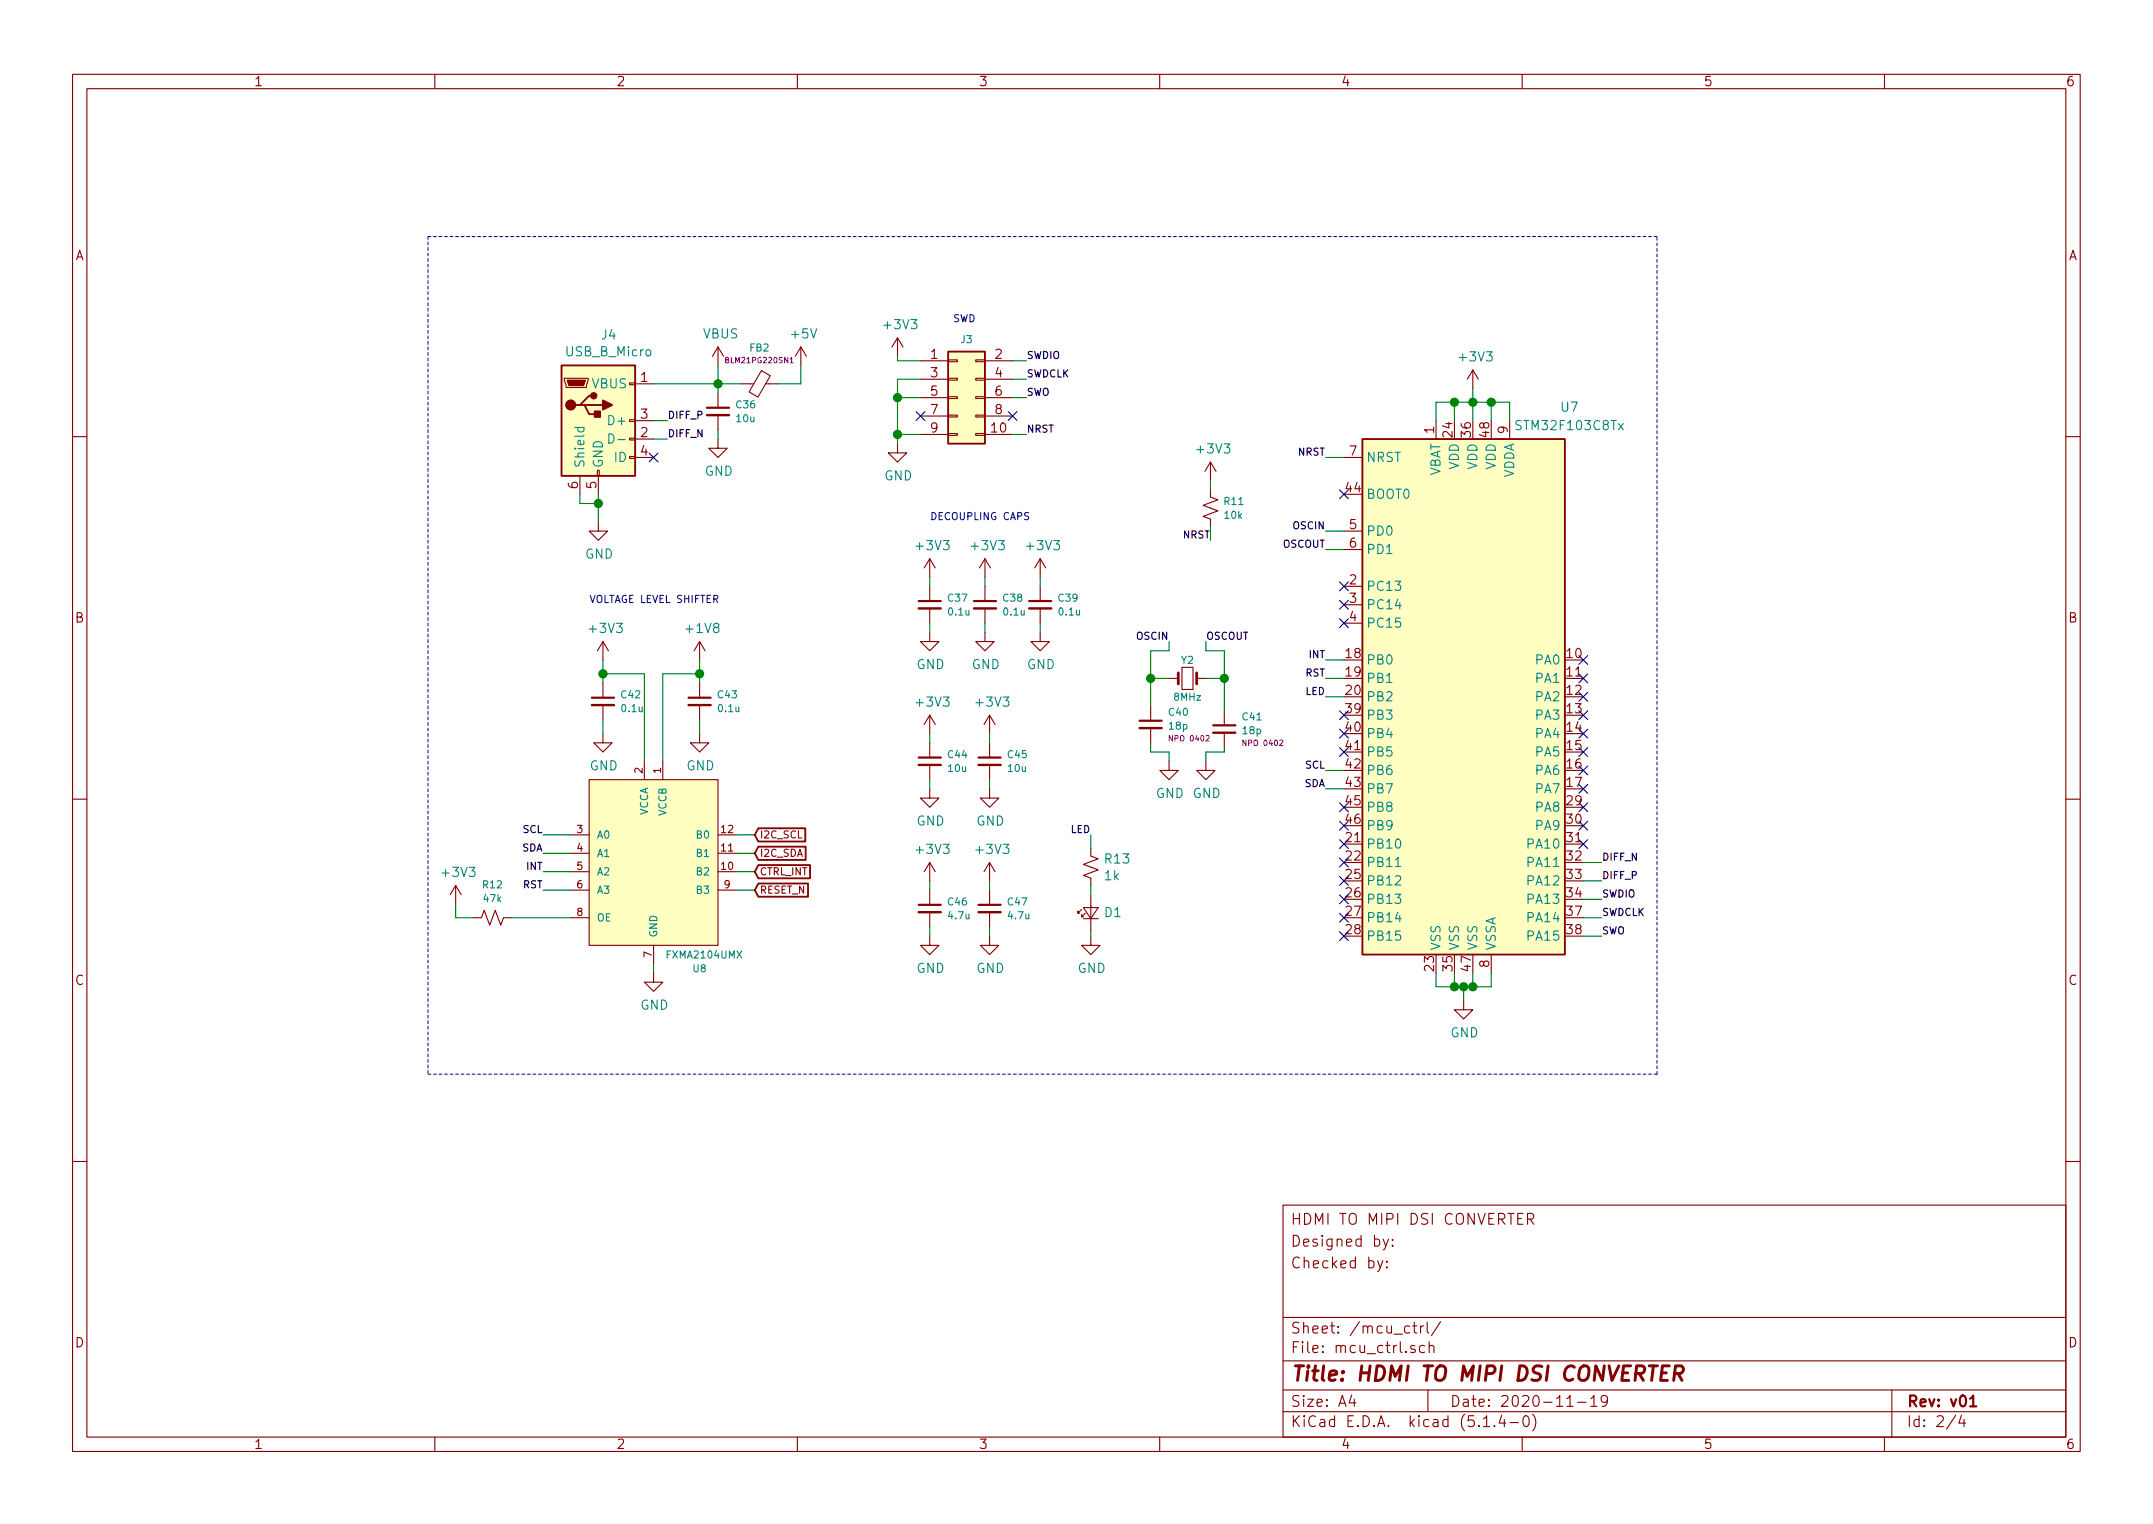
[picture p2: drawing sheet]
<svg xmlns="http://www.w3.org/2000/svg" width="297mm" height="210mm" viewBox="0 0 297 210" stroke-linecap="round" stroke-linejoin="round" font-family="sans-serif">
<g fill="none" stroke="#840000" stroke-width=".15">
<path d="M10 10.3h277v189.9h-277zM12 12.2h273v186.1h-273zM60 10.3v1.9M110 10.3v1.9M160 10.3v1.9M210 10.3v1.9M260 10.3v1.9M77.9 52.2h3.3v.2l-.3 1.1h-2.8zM86.9 57.9h.7v.3h-.7zM86.9 52.8h.7v.3h-.7zM87.6 53h2.6M87.6 58h2.6"/>
<path d="M99.1 47.9l-.8 1.2M99.1 47.9v2.5M99.1 54.2v2.1M99.1 57.3v2M99.1 47.9l.7 1.2M102.2 53h1.8M105.1 51.1l1.2 .7-1.7 3-1.2-.7zM105.7 53h1.6M110.5 47.9l-.8 1.2M110.5 47.9v2.5M110.5 47.9l.8 1.2M123.8 46.6l-.7 1.3"/>
<path d="M123.8 46.6v2.5M123.8 46.6l.8 1.3M127 49.8h3.8M127 59.9h3.8M127 52.3h3.8M127 54.9h3.8M127 57.4h3.8M130.8 59.8h1.3v.3h-1.3zM130.8 57.3h1.3v.2h-1.3zM130.8 54.7h1.3v.3h-1.3zM130.8 52.2h1.3v.2h-1.3zM130.8 49.7h1.3v.2h-1.3z"/>
<path d="M134.6 59.8h1.3v.3h-1.3zM134.6 57.3h1.3v.2h-1.3zM134.6 54.7h1.3v.3h-1.3zM134.6 52.2h1.3v.2h-1.3zM134.6 49.7h1.3v.2h-1.3zM135.9 49.8h3.8M135.9 59.9h3.8M135.9 52.3h3.8M135.9 54.9h3.8M135.9 57.4h3.8M198.1 58v2.6M203.2 51l-.8 1.3"/>
<path d="M203.2 51v2.6M203.2 51l.8 1.3M208.3 58v2.6M10 60.2h2M80 65.7v2.5M82.4 64.9h.3v.8h-.3zM82.5 72v1.3h1.3l-1.3 1.2-1.2-1.2h1.2M82.5 65.7v2.5M86.9 63h.7v.2h-.7zM86.9 60.4h.7v.3h-.7zM87.6 63.1h2.6M87.6 60.6h2.6"/>
<path d="M99.1 60.6v1.2h1.2l-1.2 1.3-1.3-1.3h1.3M123.8 61.2v1.3h1.3l-1.3 1.2-1.2-1.2h1.2M128.3 77.1v2.5M128.3 77.1l-.8 1.3M128.3 77.1l.7 1.3M135.9 77.1l-.8 1.3M135.9 77.1v2.5M135.9 77.1l.8 1.3M143.5 77.1l-.8 1.3M143.5 77.1v2.5M143.5 77.1l.8 1.3M167 67.6v1l1 .4-2 .7 2 .8-2 .7 1 .4v1"/>
<path d="M167 63.7l-.8 1.3M167 63.7v2.6M167 63.7l.8 1.3M185.4 63.1h2.6M185.4 73.3h2.6M185.4 75.8h2.6M285 60.2h2M83.2 88.5l-.8 1.3M83.2 88.5v2.6M83.2 94.2v2.1M83.2 97.3v2M83.2 88.5l.7 1.3"/>
<path d="M96.5 88.5l-.7 1.3M96.5 88.5v2.6M96.5 94.2v2.1M96.5 97.3v2M96.5 88.5l.8 1.3M128.3 87.2v1.3h1.2l-1.2 1.3-1.3-1.3h1.3M128.3 80.9v2M128.3 83.9v2.1M128.3 98.7v2.5M128.3 98.7l-.8 1.2M128.3 98.7l.7 1.2M135.9 87.2v1.3h1.3l-1.3 1.3-1.3-1.3h1.3"/>
<path d="M135.9 80.9v2M135.9 83.9v2.1M136.5 98.7v2.5M136.5 98.7l-.7 1.2M136.5 98.7l.8 1.2M143.5 87.2v1.3h1.3l-1.3 1.3-1.3-1.3h1.3M143.5 80.9v2M143.5 83.9v2.1M158.7 97.4v2M161.3 93.6h1.3M163.1 92.1h1.5v3h-1.5zM165.1 93.6h1.3"/>
<path d="M168.9 98v2.1M185.4 80.9h2.6M185.4 83.4h2.6M185.4 86h2.6M10 110.3h2M78.7 117.7h2.6M78.7 115.2h2.6M81.3 107.6h17.8v22.8h-17.8zM83.2 101.2v1.3h1.3l-1.3 1.3-1.3-1.3h1.3M88.9 105v2.6M91.4 105v2.6M96.5 101.2v1.3h1.3l-1.3 1.3-1.3-1.3h1.3"/>
<path d="M99.1 117.7h2.5M99.1 115.2h2.5M128.3 108.8v1.3h1.2l-1.2 1.3-1.3-1.3h1.3M128.3 102.5v2M128.3 105.5v2.1M128.3 119v2.5M128.3 119l-.8 1.3M128.3 119l.7 1.3M136.5 108.8v1.3h1.3l-1.3 1.3-1.2-1.3h1.2M136.5 102.5v2M136.5 105.5v2.1M136.5 119v2.5"/>
<path d="M136.5 119l-.7 1.3M136.5 119l.8 1.3M150.5 117.1v1l1 .4-2 .7 2 .8-2 .8 1 .4v1M158.7 100.5v2M161.3 105v1.3h1.3l-1.3 1.3-1.3-1.3h1.3M166.4 105v1.3h1.2l-1.2 1.3-1.3-1.3h1.3M168.9 101.1v2M285 110.3h2M62.9 122.2l-.8 1.2M62.9 122.2v2.5M62.9 122.2l.7 1.2M65.4 126.6h1l.4-1 .8 2 .7-2 .8 2 .4-1h1"/>
<path d="M78.7 126.6h2.6M78.7 120.3h2.6M78.7 122.8h2.6M90.2 134.2v1.3h1.2l-1.2 1.3-1.3-1.3h1.3M90.2 130.4v2.6M99.1 120.3h2.5M99.1 122.8h2.5M128.3 129.2v1.2h1.2l-1.2 1.3-1.3-1.3h1.3M128.3 122.8v2M128.3 125.9v2M136.5 129.2v1.2h1.3l-1.3 1.3-1.2-1.3h1.2M136.5 122.8v2"/>
<path d="M136.5 125.9v2M149.2 125.5l-.5 .5v-.3v.3h.3M149.5 125.2h2l-1 1.5zM149.5 126.7h2M149.7 126l-.5 .5v-.3v.3h.3M150.5 129.2v1.2h1.3l-1.3 1.3-1.3-1.3h1.3M150.5 123.4v5.1M201.9 138v1.3h1.3l-1.3 1.3-1.2-1.3h1.2M205.7 131.7v2.5M10 160.2h2M177 166.3h108v32h-108zM190.1 173.9l.3 1"/>
<path d="M190.8 173.9l-.5 1.4-.2 .1M190.8 170.9l.4 1M191.3 174.8h.1l-.1 .1v-.1v.1M191.3 174l.1 .1h-.1v-.1v.1M191.6 170.9l-.5 1.4-.3 .1M192.1 171.8l.1 .1h-.1h-.1l.1-.1v.1M192.1 171l.1 .1h-.1h-.1l.1-.1v.1M210.1 167.4h-.7v1.5h.7M210.7 168.2h.6a.41 .41 0 0 0 .3-.4 .41 .41 0 0 0-.3-.4h-.6v1.5M211.1 168.2l.5 .7M285 160.2h2M60 198.3v1.9"/>
<path d="M110 198.3v1.9M160 198.3v1.9M177 194.8h108M177 191.8h108M177 187.8h108M177 181.8h108M186.5 192.5l-.4 1h1M186.8 193v1M194.5 183a.53 .53 0 0 0-.7 .1v.7a.53 .53 0 0 0 .7 0M194.9 182.9h.6M195.1 182.4v1.3l.2 .2h.2M195.2 185.7a.37 .37 0 0 0-.6 .1v.1a.54 .54 0 0 0 .6 .3l.1 .1-.1 .2-.2 .1-.4-.1"/>
<path d="M196 182.9v1M196.4 182.9a.37 .37 0 0 0-.4 .3M196.5 185.7l-.4-.1-.3 .3 .1 .6 .2 .1 .4-.1M196.9 182.4v1.3l.2 .2M197 191.8v3M197.2 185.7a.41 .41 0 0 1 .6 .1v.8M197.2 185.1v1.5M198.8 182.3l-1.3 2M204.7 196.8h.8M206.2 196.7v.1l-.1-.1h.1v.1M207.2 195.2l-.4 1.1h.9M207.5 195.8v1"/>
<path d="M208.3 196.3h1.2M210 198.3v1.9M210.3 195.4a.36 .36 0 0 1 .6 .2 .77 .77 0 0 1-.4 1.2 1 1 0 0 1-.2-1.4zM211.5 195.1a1.71 1.71 0 0 1 0 2.3M216.2 194h.8M217.7 193.5h1.1M219.5 193l.4-.5v1.5M219.5 194h.8M221.8 193.2l-.3 .3h-.3l-.2-.2-.1-.5 .3-.3a.47 .47 0 0 1 .6 .3 1.01 1.01 0 0 1-.5 1.2h-.2M260 198.3v1.9M261 191.8v6.5M269.8 195.2l-1.2 2"/>
<path d="M270.6 195.2l-.3 1.1h.9M271 195.8v1"/>
</g>
<g fill="none" stroke="#840000" stroke-width=".3">
<path d="M97.5 56.3h3.1M81.7 96.3h3M95 96.3h3M126.7 82.9h3.1M134.4 82.9h3M142 82.9h3M157.2 99.4h3.1M126.7 104.5h3.1M135 104.5h3M167.4 100.1h3M126.7 124.8h3.1M135 124.8h3"/>
<path d="M271.8 193l.4-.5v1.5M271.8 194h.9"/>
</g>
<path d="M227.5 188.4h1.2M229.2 189.4h.7M230.3 188.4h-.9l-.3 2h.9M231 189.5h.8a.56 .56 0 0 0 .5-.5 .56 .56 0 0 0-.4-.6h-.7l-.3 2M231.5 189.5l.6 .9" fill="none" stroke="#840000" stroke-width=".41"/>
<g fill="#ffffc2" stroke="#ffffc2" stroke-width=".14">
<path d="M188 60.6h27.9v71.1h-27.9z"/>
<path d="M77.5 50.4h10.1v15.3h-10.1z"/>
<path d="M81.3 107.6h17.8v22.8h-17.8z"/>
<path d="M130.8 48.5h5.1v12.7h-5.1z"/>
</g>
<path d="M77.5 50.4h10.1v15.3h-10.1zM80 55.9h.6l.7 1.2h1.2M80.6 55.9h2.6M81.9 54.6h-.6l-1.3 1.3h-.6M130.8 48.5h5.1v12.7h-5.1zM188 60.6h27.9v71.1h-27.9zM104.6 119.3h7.2v1.9h-7.2l-.5-.9zM104.6 116.8h6.6v1.8h-6.6l-.5-.9zM104.6 114.3h6.5v1.8h-6.5l-.5-.9zM104.6 121.9h6.9v1.8h-6.9l-.5-.9z" fill="none" stroke="#840000" stroke-width=".25"/>
<path d="M79.3 59h1.3M79.8 59l-.1 .4 .3 .2 .5-.1v-.5M84 59.9a.65 .65 0 0 1 .7 .5 .65 .65 0 0 1-.4 .7h-.3zM85.3 60.6h.9M192.5 119.6h.7" fill="none" stroke="#008484" stroke-width=".15"/>
<g fill="#840000" stroke="#840000" stroke-width=".25">
<path d="M82 56.8h.8v.7h-.8z"/>
<path d="M83.2 55.2l1.3 .7-1.3 .6z"/>
<circle cx="78.7" cy="55.9" r=".63"/>
<circle cx="81.9" cy="54.6" r=".38"/>
</g>
<path d="M78.2 52.4h2.6l-.3 .8h-2z" fill="#840000" stroke="#840000" stroke-width=".15"/>
<path d="M97.5 57.3h3.1M81.7 97.3h3M95 97.3h3M126.7 83.9h3.1M134.4 83.9h3M142 83.9h3M126.7 105.5h3.1M135 105.5h3M157.2 100.5h3.1M167.4 101.1h3M126.7 125.9h3.1M135 125.9h3" fill="none" stroke="#840000" stroke-width=".33"/>
<path d="M109 50.1h.4" fill="none" stroke="#840084" stroke-width=".14"/>
<path d="M162.6 92.8v1.6M165.1 92.8v1.6" fill="none" stroke="#840000" stroke-width=".38"/>
<path d="M59.1 32.6v115.6M228.6 32.6h-169.5M59.1 148.2h169.5M228.6 148.2v-115.6" fill="none" stroke="#0000c2" stroke-width=".15" stroke-dasharray=".4 .4"/>
<g fill="none" stroke="#008400" stroke-width=".15">
<path d="M90.2 58h1.9M90.2 53h12M99.1 50.4v3.8M99.1 59.3v1.3M110.5 50.4v2.6h-3.2M123.8 49.1v.7h3.2M123.8 54.9h3.2M123.8 59.9h3.2M127 52.3h-3.2v8.9M139.7 49.8h1.9M139.7 52.3h1.9M139.7 54.9h1.9"/>
<path d="M139.7 59.9h1.9M198.1 58v-2.5h10.2v2.5M200.7 55.5v2.5M203.2 53.6v4.4M205.7 55.5v2.5M80 68.2v1.3h2.5M82.5 68.2v3.8M90.2 60.6h1.9M128.3 79.6v1.3M135.9 79.6v1.3M143.5 79.6v1.3M167 66.3v1.3"/>
<path d="M167 72.6v1.9M182.9 63.1h2.5M182.9 75.8h2.5M182.9 73.3h2.5M83.2 93h5.7v12M83.2 91.1v3.1M83.2 99.3v1.9M96.5 93h-5.1v12M96.5 91.1v3.1M96.5 99.3v1.9M128.3 86v1.2M135.9 86v1.2"/>
<path d="M143.5 86v1.2M158.7 93.6h2.6M161.3 88.5v1.3h-2.6v7.6M166.4 93.6h2.5M166.4 88.5v1.3h2.5v8.2M182.9 93.6h2.5M182.9 96.1h2.5M182.9 91.1h2.5M74.9 115.2h3.8M74.9 117.7h3.8M101.6 115.2h2.5M101.6 117.7h2.5"/>
<path d="M128.3 101.2v1.3M128.3 107.6v1.2M136.5 101.2v1.3M136.5 107.6v1.2M150.5 115.2v1.9M158.7 102.5v1.3h2.6v1.2M168.9 103.1v.7h-2.5v1.2M182.9 108.8h2.5M182.9 106.3h2.5M218.4 119h2.6M62.9 124.7v1.9h2.5M70.5 126.6h8.2"/>
<path d="M74.9 120.3h3.8M74.9 122.8h3.8M90.2 133v1.2M101.6 120.3h2.5M101.6 122.8h2.5M128.3 121.5v1.3M128.3 127.9v1.3M136.5 121.5v1.3M136.5 127.9v1.3M150.5 122.2v1.2M150.5 128.5v.7M198.1 134.2v1.9h7.6v-1.9"/>
<path d="M200.7 134.2v1.9M201.9 136.1v1.9M203.2 134.2v1.9M218.4 121.5h2.6M218.4 124.1h2.6M218.4 126.6h2.6M218.4 129.2h2.6"/>
</g>
<g fill="#008400" stroke="#008400" stroke-width=".25">
<circle cx="203.2" cy="55.5" r=".51"/>
<circle cx="168.9" cy="93.6" r=".51"/>
<circle cx="158.8" cy="93.6" r=".51"/>
<circle cx="200.7" cy="55.5" r=".51"/>
<circle cx="205.7" cy="55.5" r=".51"/>
<circle cx="123.8" cy="54.9" r=".51"/>
<circle cx="123.8" cy="59.9" r=".51"/>
<circle cx="203.2" cy="136.1" r=".51"/>
<circle cx="99.1" cy="53" r=".51"/>
<circle cx="200.7" cy="136.1" r=".51"/>
<circle cx="96.5" cy="93" r=".51"/>
<circle cx="83.2" cy="93" r=".51"/>
<circle cx="82.6" cy="69.5" r=".51"/>
<circle cx="201.9" cy="136.1" r=".51"/>
</g>
<g fill="none" stroke="#000084" stroke-width=".15">
<path d="M126.4 56.8l1.2 1.2M127.6 56.8l-1.2 1.2M139.1 56.8l1.2 1.2M140.3 56.8l-1.2 1.2M89.6 62.5l1.2 1.2M90.8 62.5l-1.2 1.2M184.8 67.6l1.2 1.2M186 67.6l-1.2 1.2M184.8 80.3l1.2 1.2M184.8 82.8l1.2 1.2M184.8 85.4l1.2 1.2M184.8 98.1l1.2 1.2"/>
<path d="M186 80.3l-1.2 1.2M186 82.8l-1.2 1.2M186 85.4l-1.2 1.2M186 98.1l-1.2 1.2M217.8 98.1l1.2 1.2M217.8 95.5l1.2 1.2M217.8 93l1.2 1.2M217.8 90.4l1.2 1.3M219 90.4l-1.2 1.3M219 98.1l-1.2 1.2M219 95.5l-1.2 1.2M219 93l-1.2 1.2"/>
<path d="M184.8 100.6l1.2 1.2M184.8 103.1l1.2 1.3M184.8 110.8l1.2 1.2M184.8 113.3l1.2 1.2M184.8 115.8l1.2 1.3M184.8 118.4l1.2 1.2M186 100.6l-1.2 1.2M186 103.1l-1.2 1.3M186 110.8l-1.2 1.2M186 113.3l-1.2 1.2M186 115.8l-1.2 1.3M186 118.4l-1.2 1.2"/>
<path d="M217.8 115.8l1.2 1.3M217.8 113.3l1.2 1.2M217.8 110.8l1.2 1.2M217.8 108.2l1.2 1.2M217.8 105.7l1.2 1.2M217.8 103.1l1.2 1.3M217.8 100.6l1.2 1.2M219 115.8l-1.2 1.3M219 113.3l-1.2 1.2M219 110.8l-1.2 1.2M219 108.2l-1.2 1.2M219 105.7l-1.2 1.2"/>
<path d="M219 103.1l-1.2 1.3M219 100.6l-1.2 1.2M184.8 120.9l1.2 1.2M184.8 123.5l1.2 1.2M184.8 126l1.2 1.2M184.8 128.5l1.2 1.3M186 120.9l-1.2 1.2M186 123.5l-1.2 1.2M186 126l-1.2 1.2M186 128.5l-1.2 1.3"/>
</g>
<text font-size="2.8" fill="#840000" x="178" y="190.5">Title: HDMI TO MIPI DSI CONVERTER</text>
<g font-size="2.1" fill="#840000">
<text x="178" y="172">Designed by:</text>
<text x="178" y="169">HDMI TO MIPI DSI CONVERTER</text>
<text x="178" y="175">Checked by:</text>
<text x="178" y="184">Sheet: /mcu_ctrl/</text>
<text x="178" y="186.7">File: mcu_ctrl.sch</text>
<text x="178" y="196.9">KiCad E.D.A. kicad (5.1.4-0)</text>
<text x="178" y="194.1">Size: A4</text>
<text x="200" y="194.1">Date: 2020-11-19</text>
<text x="263" y="194.1">Rev: v01</text>
<text x="263" y="196.9">Id: 2/4</text>
</g>
<g font-size="1.8" fill="#840000">
<text x="35" y="11.9">1</text>
<text x="85" y="11.9">2</text>
<text x="135" y="11.9">3</text>
<text x="185" y="11.9">4</text>
<text x="235" y="11.9">5</text>
<text x="285" y="11.9">6</text>
<text x="10.4" y="35.9">A</text>
<text x="285.4" y="35.9">A</text>
<text x="88.4" y="52.7">1</text>
<text x="128.4" y="49.5">1</text>
<text x="128.4" y="52.1">3</text>
<text x="137.3" y="49.5">2</text>
<text x="137.3" y="52.1">4</text>
<text x="88.4" y="57.8">3</text>
<text x="128.4" y="54.6">5</text>
<text x="128.4" y="57.1">7</text>
<text x="128.4" y="59.7">9</text>
<text x="136.8" y="59.7">10</text>
<text x="137.3" y="54.6">6</text>
<text x="137.3" y="57.1">8</text>
<text x="197.9" y="59.8" transform="rotate(-90 197.9 59.8)">1</text>
<text x="208" y="59.8" transform="rotate(-90 208 59.8)">9</text>
<text x="88.4" y="60.3">2</text>
<text x="88.4" y="62.9">4</text>
<text x="186.2" y="62.9">7</text>
<text x="200.4" y="60.3" transform="rotate(-90 200.4 60.3)">24</text>
<text x="202.9" y="60.3" transform="rotate(-90 202.9 60.3)">36</text>
<text x="205.5" y="60.3" transform="rotate(-90 205.5 60.3)">48</text>
<text x="79.8" y="67.4" transform="rotate(-90 79.8 67.4)">6</text>
<text x="82.3" y="67.4" transform="rotate(-90 82.3 67.4)">5</text>
<text x="185.7" y="67.9">44</text>
<text x="186.2" y="73">5</text>
<text x="186.2" y="75.6">6</text>
<text x="186.2" y="80.6">2</text>
<text x="186.2" y="83.2">3</text>
<text x="10.4" y="85.9">B</text>
<text x="186.2" y="85.7">4</text>
<text x="285.4" y="85.9">B</text>
<text x="185.7" y="90.8">18</text>
<text x="185.7" y="93.3">19</text>
<text x="185.7" y="95.9">20</text>
<text x="216.2" y="90.8">10</text>
<text x="216.2" y="93.3">11</text>
<text x="216.2" y="95.9">12</text>
<text x="185.7" y="98.4">39</text>
<text x="185.7" y="101">40</text>
<text x="216.2" y="98.4">13</text>
<text x="216.2" y="101">14</text>
<text x="185.7" y="103.5">41</text>
<text x="185.7" y="106">42</text>
<text x="216.2" y="103.5">15</text>
<text x="216.2" y="106">16</text>
<text x="185.7" y="108.6">43</text>
<text x="185.7" y="111.1">45</text>
<text x="185.7" y="113.7">46</text>
<text x="216.2" y="108.6">17</text>
<text x="216.2" y="111.1">29</text>
<text x="216.2" y="113.7">30</text>
<text x="185.7" y="116.2">21</text>
<text x="185.7" y="118.7">22</text>
<text x="216.2" y="116.2">31</text>
<text x="216.2" y="118.7">32</text>
<text x="185.7" y="121.3">25</text>
<text x="185.7" y="123.8">26</text>
<text x="216.2" y="121.3">33</text>
<text x="216.2" y="123.8">34</text>
<text x="185.7" y="126.4">27</text>
<text x="185.7" y="128.9">28</text>
<text x="216.2" y="126.4">37</text>
<text x="216.2" y="128.9">38</text>
<text x="10.4" y="135.9">C</text>
<text x="197.9" y="133.9" transform="rotate(-90 197.9 133.9)">23</text>
<text x="200.4" y="133.9" transform="rotate(-90 200.4 133.9)">35</text>
<text x="202.9" y="133.9" transform="rotate(-90 202.9 133.9)">47</text>
<text x="205.5" y="133.4" transform="rotate(-90 205.5 133.4)">8</text>
<text x="285.4" y="135.9">C</text>
<text x="10.4" y="185.9">D</text>
<text x="285.4" y="185.9">D</text>
<text x="35" y="199.9">1</text>
<text x="85" y="199.9">2</text>
<text x="135" y="199.9">3</text>
<text x="185" y="199.9">4</text>
<text x="235" y="199.9">5</text>
<text x="285" y="199.9">6</text>
</g>
<g font-size="1.8" fill="#008484">
<text x="83" y="46.9">J4</text>
<text x="97" y="46.7">VBUS</text>
<text x="109.3" y="46.7">+5V</text>
<text x="122.1" y="45.4">+3V3</text>
<text x="78.2" y="49.2">USB_B_Micro</text>
<text x="81.7" y="53.6">VBUS</text>
<text x="201.5" y="49.9">+3V3</text>
<text x="84.3" y="58.7">D+</text>
<text x="209.5" y="59.4">STM32F103C8Tx</text>
<text x="215.4" y="56.8">U7</text>
<text x="80.6" y="64.6" transform="rotate(-90 80.6 64.6)">Shield</text>
<text x="83.2" y="64.6" transform="rotate(-90 83.2 64.6)">GND</text>
<text x="84.8" y="63.7">ID</text>
<text x="97.2" y="65.7">GND</text>
<text x="165.3" y="62.6">+3V3</text>
<text x="188.5" y="63.7">NRST</text>
<text x="198.8" y="65.9" transform="rotate(-90 198.8 65.9)">VBAT</text>
<text x="201.3" y="64.8" transform="rotate(-90 201.3 64.8)">VDD</text>
<text x="203.8" y="64.8" transform="rotate(-90 203.8 64.8)">VDD</text>
<text x="206.4" y="64.8" transform="rotate(-90 206.4 64.8)">VDD</text>
<text x="122" y="66.3">GND</text>
<text x="188.5" y="68.8">BOOT0</text>
<text x="208.9" y="66.1" transform="rotate(-90 208.9 66.1)">VDDA</text>
<text x="80.7" y="77.1">GND</text>
<text x="126.6" y="75.9">+3V3</text>
<text x="134.2" y="75.9">+3V3</text>
<text x="141.8" y="75.9">+3V3</text>
<text x="188.5" y="73.9">PD0</text>
<text x="188.5" y="76.4">PD1</text>
<text x="188.5" y="81.5">PC13</text>
<text x="81.5" y="87.3">+3V3</text>
<text x="94.8" y="87.3">+1V8</text>
<text x="188.5" y="84.1">PC14</text>
<text x="188.5" y="86.6">PC15</text>
<text x="126.4" y="92.3">GND</text>
<text x="134.1" y="92.3">GND</text>
<text x="141.7" y="92.3">GND</text>
<text x="188.5" y="91.7">PB0</text>
<text x="188.5" y="94.2">PB1</text>
<text x="212" y="91.7">PA0</text>
<text x="212" y="94.2">PA1</text>
<text x="126.6" y="97.5">+3V3</text>
<text x="134.8" y="97.5">+3V3</text>
<text x="188.5" y="96.8">PB2</text>
<text x="188.5" y="99.3">PB3</text>
<text x="188.5" y="101.8">PB4</text>
<text x="212" y="96.8">PA2</text>
<text x="212" y="99.3">PA3</text>
<text x="212" y="101.8">PA4</text>
<text x="81.4" y="106.3">GND</text>
<text x="94.7" y="106.3">GND</text>
<text x="188.5" y="104.4">PB5</text>
<text x="188.5" y="106.9">PB6</text>
<text x="212" y="104.4">PA5</text>
<text x="212" y="106.9">PA6</text>
<text x="126.4" y="113.9">GND</text>
<text x="134.7" y="113.9">GND</text>
<text x="159.5" y="110.1">GND GND</text>
<text x="188.5" y="109.5">PB7</text>
<text x="188.5" y="112">PB8</text>
<text x="212" y="109.5">PA7</text>
<text x="212" y="112">PA8</text>
<text x="126.6" y="117.8">+3V3</text>
<text x="134.8" y="117.8">+3V3</text>
<text x="152.5" y="119.1">R13</text>
<text x="188.5" y="117.1">PB10</text>
<text x="188.5" y="119.6">PB11</text>
<text x="188.5" y="114.5">PB9</text>
<text x="211" y="117.1">PA10</text>
<text x="211" y="119.6">PA11</text>
<text x="212" y="114.5">PA9</text>
<text x="61.2" y="121">+3V3</text>
<text x="152.5" y="121.5">1k</text>
<text x="188.5" y="122.2">PB12</text>
<text x="188.5" y="124.7">PB13</text>
<text x="211" y="122.2">PA12</text>
<text x="211" y="124.7">PA13</text>
<text x="152.4" y="126.5">D1</text>
<text x="188.5" y="127.2">PB14</text>
<text x="188.5" y="129.8">PB15</text>
<text x="198.8" y="131.2" transform="rotate(-90 198.8 131.2)">VSS</text>
<text x="201.3" y="131.2" transform="rotate(-90 201.3 131.2)">VSS</text>
<text x="203.8" y="131.2" transform="rotate(-90 203.8 131.2)">VSS</text>
<text x="206.4" y="131.2" transform="rotate(-90 206.4 131.2)">VSSA</text>
<text x="211" y="127.2">PA14</text>
<text x="211" y="129.8">PA15</text>
<text x="126.4" y="134.2">GND</text>
<text x="134.7" y="134.2">GND</text>
<text x="148.7" y="134.2">GND</text>
<text x="88.3" y="139.3">GND</text>
<text x="200.1" y="143.1">GND</text>
</g>
<g font-size="1.4" fill="#0000c2">
<text x="131.4" y="44.4">SWD</text>
<text x="128.3" y="71.7">DECOUPLING CAPS</text>
<text x="81.3" y="83.2">VOLTAGE LEVEL SHIFTER</text>
</g>
<g font-size="1.4" fill="#008484">
<text x="132.6" y="47.3">J3</text>
<text x="103.5" y="48.5">FB2</text>
<text x="101.6" y="56.3">C36</text>
<text x="101.7" y="58.2">10u</text>
<text x="169" y="69.7">R11</text>
<text x="169" y="71.6">10k</text>
<text x="130.8" y="83">C37</text>
<text x="138.5" y="83">C38</text>
<text x="146.1" y="83">C39</text>
<text x="130.9" y="84.9">0.1u</text>
<text x="138.6" y="84.9">0.1u</text>
<text x="146.2" y="84.9">0.1u</text>
<text x="163" y="91.6">Y2</text>
<text x="85.8" y="96.3">C42</text>
<text x="85.9" y="98.2">0.1u</text>
<text x="99.1" y="96.3">C43</text>
<text x="99.2" y="98.2">0.1u</text>
<text x="161.3" y="98.7">C40</text>
<text x="161.4" y="100.7">18p</text>
<text x="162" y="96.7">8MHz</text>
<text x="171.5" y="99.4">C41</text>
<text x="171.5" y="101.3">18p</text>
<text x="130.8" y="104.6">C44</text>
<text x="130.9" y="106.5">10u</text>
<text x="139.1" y="104.6">C45</text>
<text x="139.1" y="106.5">10u</text>
<text x="89.4" y="112.6" transform="rotate(-90 89.4 112.6)">VCCA</text>
<text x="91.9" y="112.6" transform="rotate(-90 91.9 112.6)">VCCB</text>
<text x="82.3" y="115.7">A0</text>
<text x="82.3" y="118.2">A1</text>
<text x="96.2" y="118.2">B1</text>
<text x="96.2" y="115.7">B0</text>
<text x="66.7" y="122.5">R12</text>
<text x="66.8" y="124.5">47k</text>
<text x="82.3" y="120.8">A2</text>
<text x="82.3" y="123.3">A3</text>
<text x="96.2" y="120.8">B2</text>
<text x="96.2" y="123.3">B3</text>
<text x="130.8" y="124.9">C46</text>
<text x="139.1" y="124.9">C47</text>
<text x="82.3" y="127.1">OE</text>
<text x="90.7" y="129.4" transform="rotate(-90 90.7 129.4)">GND</text>
<text x="130.9" y="126.8">4.7u</text>
<text x="139.2" y="126.8">4.7u</text>
<text x="92.2" y="132.2">FXMA2104UMX</text>
<text x="95.7" y="134.1">U8</text>
</g>
<g font-size="1.4">
<text x="141.6" y="52.1">SWDCLK</text>
<text x="141.6" y="49.5">SWDIO</text>
<text x="92.1" y="57.8">DIFF_P</text>
<text x="141.6" y="54.6">SWO</text>
<text x="141.6" y="59.7">NRST</text>
<text x="92.1" y="60.3">DIFF_N</text>
<text x="179.1" y="62.9">NRST</text>
<text x="163.2" y="74.3">NRST</text>
<text x="177" y="75.6">OSCOUT</text>
<text x="178.5" y="73">OSCIN</text>
<text x="156.9" y="88.3">OSCIN</text>
<text x="166.4" y="88.3">OSCOUT</text>
<text x="180.1" y="93.3">RST</text>
<text x="180.1" y="95.9">LED</text>
<text x="180.6" y="90.8">INT</text>
<text x="180.1" y="106">SCL</text>
<text x="180" y="108.6">SDA</text>
<text x="72" y="117.5">SDA</text>
<text x="72.2" y="114.9">SCL</text>
<text x="147.7" y="114.9">LED</text>
<text x="221" y="118.7">DIFF_N</text>
<text x="72.2" y="122.5">RST</text>
<text x="72.7" y="120">INT</text>
<text x="221" y="123.8">SWDIO</text>
<text x="221" y="121.3">DIFF_P</text>
<text x="221" y="126.4">SWDCLK</text>
<text x="221" y="128.9">SWO</text>
</g>
<g font-size="1.4" fill="#840000">
<text x="88.6" y="106.7" transform="rotate(-90 88.6 106.7)">2</text>
<text x="91.2" y="106.7" transform="rotate(-90 91.2 106.7)">1</text>
<text x="79.6" y="114.9">3</text>
<text x="79.6" y="117.5">4</text>
<text x="99.5" y="117.5">11</text>
<text x="99.5" y="114.9">12</text>
<text x="104.8" y="118.2">I2C_SDA</text>
<text x="104.8" y="115.7">I2C_SCL</text>
<text x="79.6" y="120">5</text>
<text x="79.6" y="122.5">6</text>
<text x="99.5" y="120">10</text>
<text x="99.9" y="122.5">9</text>
<text x="104.8" y="123.3">RESET_N</text>
<text x="104.8" y="120.7">CTRL_INT</text>
<text x="79.6" y="126.4">8</text>
<text x="89.9" y="132.1" transform="rotate(-90 89.9 132.1)">7</text>
</g>
<g font-size="1.1" fill="#840084">
<text x="100.4" y="50.1">BLM21PG220SN1</text>
<text x="161.6" y="102.3">NPO 0402</text>
<text x="171.8" y="102.9">NPO 0402</text>
</g>
</svg>
